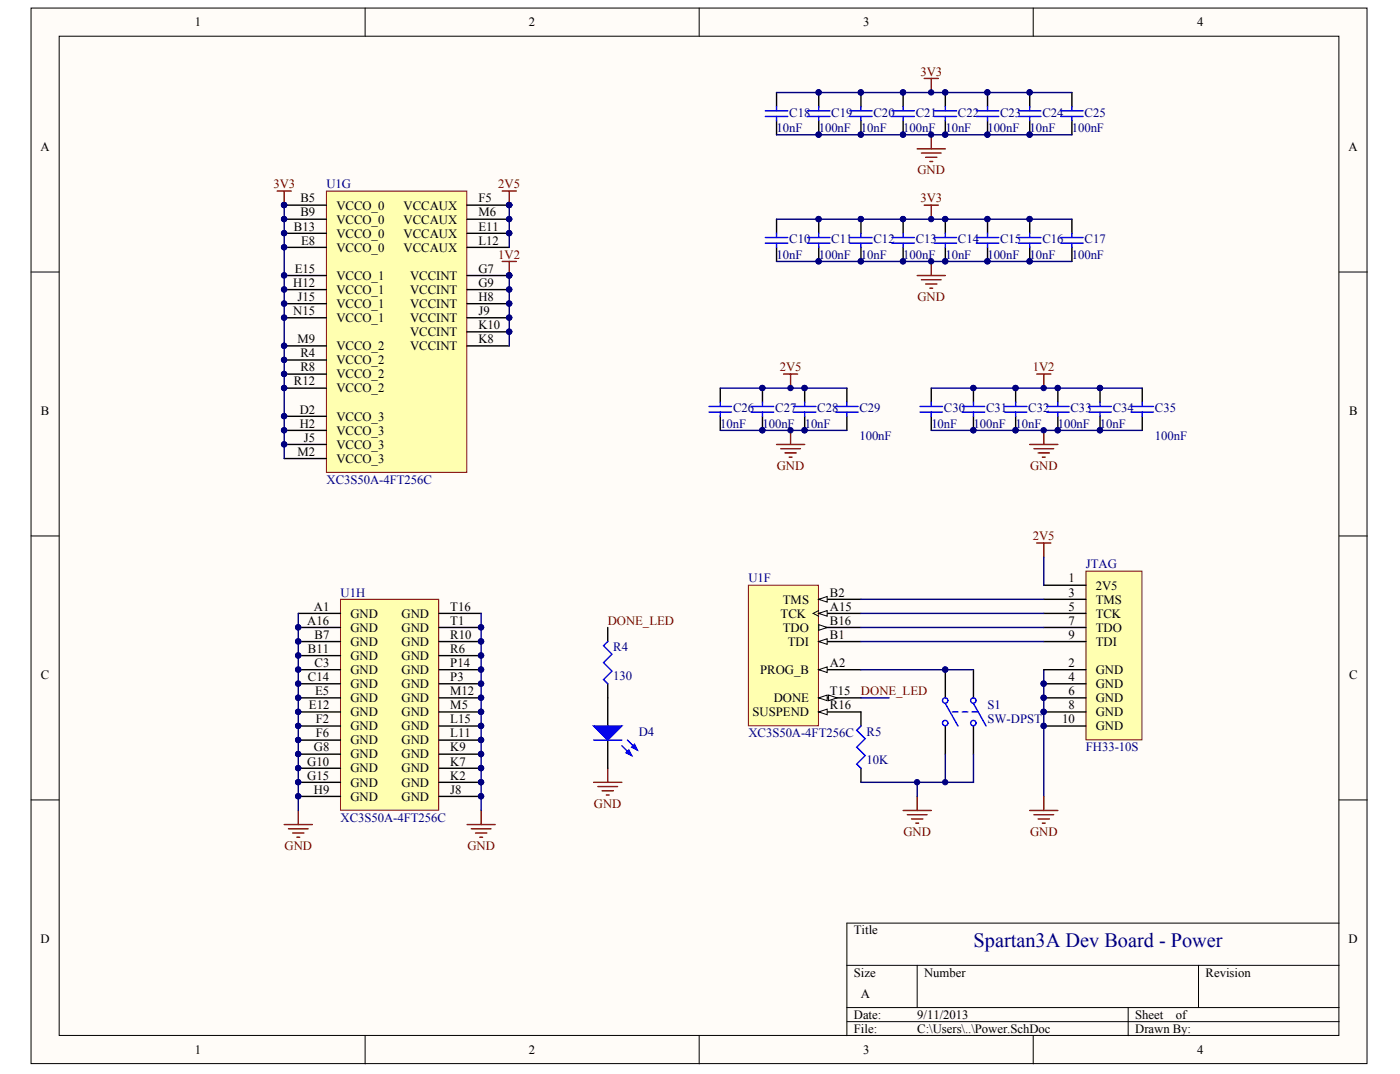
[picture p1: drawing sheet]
<svg xmlns="http://www.w3.org/2000/svg" width="265mm" height="203mm" viewBox="0 0 265 203" stroke-linecap="round" stroke-linejoin="round" font-family="sans-serif">
<g fill="#fffcf8" stroke="#000" stroke-width=".19">
<path d="M5.9 1.5h252.8v199.7h-252.8z"/>
<path d="M11.2 6.9h242.2v189h-242.2z"/>
</g>
<g fill="none" stroke="#000" stroke-width=".19">
<path d="M69.1 1.5v5.4M132.3 1.5v5.4M195.5 1.5v5.4M5.9 51.5h5.3M253.4 51.5h5.3M5.9 101.4h5.3M253.4 101.4h5.3M5.9 151.3h5.3M253.4 151.3h5.3M253.4 174.7h-93.1v21.3M69.1 196v5.3M132.3 196v5.3"/>
<path d="M160.3 182.6h93.1M160.3 190.6h93.1M160.3 193.3h93.1M173.6 182.6v8M195.5 196v5.3M213.5 190.6v5.4M226.8 182.6v8"/>
</g>
<path d="M64.4 113.4h18.6v39.9h-18.6z" fill="#ffffb0" stroke="#800000" stroke-width=".19"/>
<g fill="none" stroke="#000" stroke-width=".27">
<path d="M56.4 116.1h8M56.4 118.7h8M83.1 116.1h8M83.1 118.7h8M56.4 121.4h8M56.4 124h8M56.4 126.7h8M56.4 129.4h8M56.4 132h8M56.4 134.7h8M56.4 137.4h8M83.1 121.4h8"/>
<path d="M83.1 124h8M83.1 126.7h8M83.1 129.4h8M83.1 132h8M83.1 134.7h8M83.1 137.4h8M56.4 140h8M56.4 142.7h8M56.4 145.4h8M56.4 148h8M56.4 150.7h8M83.1 140h8"/>
<path d="M83.1 142.7h8M83.1 145.4h8M83.1 148h8M83.1 150.7h8"/>
</g>
<g fill="#000080" stroke="#000080" stroke-width=".19">
<circle cx="56.4" cy="118.7" r=".51"/>
<circle cx="56.4" cy="121.4" r=".51"/>
<circle cx="56.4" cy="124" r=".51"/>
<circle cx="56.4" cy="126.7" r=".51"/>
<circle cx="56.4" cy="129.3" r=".51"/>
<circle cx="56.4" cy="132" r=".51"/>
<circle cx="56.4" cy="134.7" r=".51"/>
<circle cx="56.4" cy="137.3" r=".51"/>
<circle cx="56.4" cy="140" r=".51"/>
<circle cx="56.4" cy="142.7" r=".51"/>
<circle cx="56.4" cy="145.3" r=".51"/>
<circle cx="56.4" cy="148" r=".51"/>
<circle cx="56.4" cy="150.7" r=".51"/>
<circle cx="91" cy="150.7" r=".51"/>
<circle cx="91" cy="148" r=".51"/>
<circle cx="91" cy="145.3" r=".51"/>
<circle cx="91" cy="142.7" r=".51"/>
<circle cx="91" cy="140" r=".51"/>
<circle cx="91" cy="137.3" r=".51"/>
<circle cx="91" cy="134.7" r=".51"/>
<circle cx="91" cy="132" r=".51"/>
<circle cx="91" cy="129.3" r=".51"/>
<circle cx="91" cy="126.7" r=".51"/>
<circle cx="91" cy="124" r=".51"/>
<circle cx="91" cy="121.4" r=".51"/>
<circle cx="91" cy="118.7" r=".51"/>
</g>
<path d="M61.8 36.2h26.5v53.2h-26.5z" fill="#ffffb0" stroke="#800000" stroke-width=".19"/>
<g fill="none" stroke="#000" stroke-width=".27">
<path d="M53.8 38.8h8M88.4 38.8h8M53.8 41.5h8M53.8 44.1h8M53.8 46.8h8M53.8 52.1h8M53.8 54.8h8M53.8 57.5h8M88.4 41.5h8M88.4 44.1h8M88.4 46.8h8M88.4 52.1h8"/>
<path d="M88.4 54.8h8M88.4 57.5h8M53.8 60.1h8M53.8 65.4h8M53.8 68.1h8M53.8 70.8h8M53.8 73.4h8M53.8 78.8h8M88.4 60.1h8M88.4 62.8h8M88.4 65.4h8M53.8 81.4h8"/>
<path d="M53.8 84.1h8M53.8 86.8h8"/>
</g>
<g fill="#000080" stroke="#000080" stroke-width=".19">
<circle cx="96.4" cy="38.8" r=".51"/>
<circle cx="96.4" cy="41.5" r=".51"/>
<circle cx="96.4" cy="44.1" r=".51"/>
<circle cx="96.4" cy="52.1" r=".51"/>
<circle cx="96.4" cy="54.8" r=".51"/>
<circle cx="96.4" cy="57.4" r=".51"/>
<circle cx="96.4" cy="60.1" r=".51"/>
<circle cx="96.4" cy="62.8" r=".51"/>
<circle cx="53.8" cy="38.8" r=".51"/>
<circle cx="53.8" cy="41.5" r=".51"/>
<circle cx="53.8" cy="44.1" r=".51"/>
<circle cx="53.8" cy="46.8" r=".51"/>
<circle cx="53.8" cy="52.1" r=".51"/>
<circle cx="53.8" cy="54.8" r=".51"/>
<circle cx="53.8" cy="57.4" r=".51"/>
<circle cx="53.8" cy="60.1" r=".51"/>
<circle cx="53.8" cy="65.4" r=".51"/>
<circle cx="53.8" cy="68.1" r=".51"/>
<circle cx="53.8" cy="70.7" r=".51"/>
<circle cx="53.8" cy="73.4" r=".51"/>
<circle cx="53.8" cy="78.7" r=".51"/>
<circle cx="53.8" cy="81.4" r=".51"/>
<circle cx="53.8" cy="84.1" r=".51"/>
</g>
<path d="M141.6 110.7h13.3v26.6h-13.3z" fill="#ffffb0" stroke="#800000" stroke-width=".19"/>
<path d="M154.9 132h8" fill="none" stroke="#000" stroke-width=".27"/>
<g fill="#fffcf8" stroke="#000" stroke-width=".19">
<path d="M154.9 132l1.6-.5v1.1z"/>
<path d="M156.8 131.5l1.6 .5-1.6 .6z"/>
</g>
<path d="M154.9 126.7h8" fill="none" stroke="#000" stroke-width=".27"/>
<path d="M154.9 126.7l1.6-.5v1z" fill="#fffcf8" stroke="#000" stroke-width=".19"/>
<path d="M154.9 121.4h8" fill="none" stroke="#000" stroke-width=".27"/>
<path d="M154.9 121.4l1.6-.6v1.1z" fill="#fffcf8" stroke="#000" stroke-width=".19"/>
<path d="M154.9 113.4h8" fill="none" stroke="#000" stroke-width=".27"/>
<path d="M154.9 113.4l1.6-.5v1z" fill="#fffcf8" stroke="#000" stroke-width=".19"/>
<path d="M154.9 118.7h8" fill="none" stroke="#000" stroke-width=".27"/>
<path d="M154.9 118.2l1.6 .5-1.6 .6z" fill="#fffcf8" stroke="#000" stroke-width=".19"/>
<path d="M154.9 116.1h8" fill="none" stroke="#000" stroke-width=".27"/>
<path d="M154.9 115.5l-1 .6 1 .5" fill="none" stroke="#000" stroke-width=".19"/>
<path d="M154.9 116.1l1.6-.6v1.1z" fill="#fffcf8" stroke="#000" stroke-width=".19"/>
<path d="M154.9 134.7h8" fill="none" stroke="#000" stroke-width=".27"/>
<path d="M154.9 134.7l1.6-.5v1z" fill="#fffcf8" stroke="#000" stroke-width=".19"/>
<g fill="none" stroke="#800000" stroke-width=".27">
<path d="M52.5 36.2h2.6M53.8 36.2v2.6M95 36.2h2.7M96.4 36.2v2.6M174.9 38.8h2.7M176.2 38.8v2.7M95 49.5h2.7M96.4 49.5v2.6M173.6 52.1h5.3M174.4 52.9h3.7M175.2 53.7h2.1M176 54.5h.5"/>
<path d="M176.2 49.5v2.6M148.3 70.8h2.6M149.6 70.8v2.6M196.2 70.8h2.7M197.5 70.8v2.6M147 84.1h5.3M147.8 84.9h3.7M148.5 85.7h2.2M149.3 86.5h.6M149.6 81.4v2.7M194.9 84.1h5.3M195.7 84.9h3.7"/>
<path d="M196.5 85.7h2.1M197.3 86.5h.5M197.5 81.4v2.7M196.2 102.7h2.7M197.5 102.7v2.7M53.8 156h5.3M54.6 156.8h3.7M55.4 157.6h2.1M56.2 158.4h.5M56.4 153.3v2.7M88.4 156h5.3M89.2 156.8h3.7"/>
<path d="M90 157.6h2.1M90.8 158.4h.5M91.1 153.3v2.7M112.3 148h5.4M113.1 148.8h3.8M113.9 149.6h2.2M114.7 150.4h.6M115 145.4v2.6M170.9 153.3h5.3M171.7 154.1h3.7M172.5 154.9h2.1M173.3 155.7h.5"/>
<path d="M173.6 150.7v2.6M194.9 153.3h5.3M195.7 154.1h3.7M196.5 154.9h2.1M197.3 155.7h.5M197.5 150.7v2.6"/>
</g>
<g fill="none" stroke="#000080" stroke-width=".27">
<path d="M53.8 38.8v48M96.4 38.8v8M96.4 52.1v13.3M147 49.5h55.8M147 41.5h55.8M136.3 73.4h24M176.2 73.4h40M136.3 81.4h24M176.2 81.4h40M56.4 116.1v37.2M91.1 116.1v37.2M162.9 126.7h21.3"/>
<path d="M162.9 132h5.3M197.5 126.7v24M173.6 148v2.7"/>
</g>
<g fill="#000080" stroke="#000080" stroke-width=".19">
<circle cx="53.8" cy="38.8" r=".51"/>
<circle cx="96.4" cy="38.8" r=".51"/>
<circle cx="96.4" cy="52.1" r=".51"/>
<circle cx="178.9" cy="126.7" r=".51"/>
<circle cx="173.5" cy="148" r=".51"/>
<circle cx="144.3" cy="73.4" r=".51"/>
<circle cx="144.3" cy="81.4" r=".51"/>
<circle cx="152.2" cy="73.4" r=".51"/>
<circle cx="152.2" cy="81.4" r=".51"/>
<circle cx="184.2" cy="73.4" r=".51"/>
<circle cx="184.2" cy="81.4" r=".51"/>
<circle cx="154.9" cy="41.5" r=".51"/>
<circle cx="154.9" cy="49.4" r=".51"/>
<circle cx="162.9" cy="41.5" r=".51"/>
<circle cx="162.9" cy="49.4" r=".51"/>
<circle cx="170.9" cy="41.5" r=".51"/>
<circle cx="170.9" cy="49.4" r=".51"/>
<circle cx="178.9" cy="41.5" r=".51"/>
<circle cx="178.9" cy="49.4" r=".51"/>
<circle cx="186.9" cy="41.5" r=".51"/>
<circle cx="186.9" cy="49.4" r=".51"/>
<circle cx="194.8" cy="41.5" r=".51"/>
<circle cx="194.8" cy="49.4" r=".51"/>
<circle cx="192.2" cy="73.4" r=".51"/>
<circle cx="192.2" cy="81.4" r=".51"/>
<circle cx="200.2" cy="73.4" r=".51"/>
<circle cx="200.2" cy="81.4" r=".51"/>
<circle cx="208.1" cy="73.4" r=".51"/>
<circle cx="208.1" cy="81.4" r=".51"/>
<circle cx="176.2" cy="41.5" r=".51"/>
<circle cx="149.6" cy="73.4" r=".51"/>
<circle cx="197.5" cy="73.4" r=".51"/>
<circle cx="176.2" cy="49.4" r=".51"/>
<circle cx="149.6" cy="81.4" r=".51"/>
<circle cx="197.5" cy="81.4" r=".51"/>
</g>
<g fill="none" stroke="#000" stroke-width=".27">
<path d="M147 41.5v2.6M147 46.8v2.7M154.9 41.5v2.6M154.9 46.8v2.7M162.9 41.5v2.6M162.9 46.8v2.7M170.9 41.5v2.6M170.9 46.8v2.7M178.9 41.5v2.6M178.9 46.8v2.7M186.9 41.5v2.6M186.9 46.8v2.7"/>
<path d="M194.9 41.5v2.6M194.9 46.8v2.7M202.8 41.5v2.6M202.8 46.8v2.7M136.3 73.4v2.7M136.3 78.8v2.6M144.3 73.4v2.7M144.3 78.8v2.6M152.3 73.4v2.7M152.3 78.8v2.6M160.3 73.4v2.7M160.3 78.8v2.6"/>
<path d="M176.2 73.4v2.7M176.2 78.8v2.6M184.2 73.4v2.7M184.2 78.8v2.6M192.2 73.4v2.7M192.2 78.8v2.6M200.2 73.4v2.7M200.2 78.8v2.6M208.2 73.4v2.7M208.2 78.8v2.6M216.2 73.4v2.7M216.2 78.8v2.6"/>
<path d="M115 118.7v2.7M115 129.4v8M162.9 134.7v2.7M178.9 126.7v5.3M178.9 137.4v5.3M184.2 126.7v5.3M184.2 137.4v5.3M115 140v5.4M162.9 145.4v2.6"/>
</g>
<g fill="none" stroke="#00f" stroke-width=".27">
<path d="M144.8 46h4.3M144.8 44.9h4.3M147 44.1v.8M147 46v.8M152.8 46h4.3M152.8 44.9h4.3M154.9 44.1v.8M154.9 46v.8M160.8 46h4.3M160.8 44.9h4.3M162.9 44.1v.8M162.9 46v.8"/>
<path d="M168.8 46h4.2M168.8 44.9h4.2M170.9 44.1v.8M170.9 46v.8M176.8 46h4.2M176.8 44.9h4.2M178.9 44.1v.8M178.9 46v.8M184.7 46h4.3M184.7 44.9h4.3M186.9 44.1v.8M186.9 46v.8"/>
<path d="M192.7 46h4.3M192.7 44.9h4.3M194.9 44.1v.8M194.9 46v.8M200.7 46h4.3M200.7 44.9h4.3M202.8 44.1v.8M202.8 46v.8M134.2 78h4.2M134.2 76.9h4.2M136.3 76.1v.8M136.3 78v.8"/>
<path d="M142.2 78h4.2M142.2 76.9h4.2M144.3 76.1v.8M144.3 78v.8M150.1 78h4.3M150.1 76.9h4.3M152.3 76.1v.8M152.3 78v.8M158.1 78h4.3M158.1 76.9h4.3M160.3 76.1v.8M160.3 78v.8"/>
<path d="M174.1 78h4.3M174.1 76.9h4.3M176.2 76.1v.8M176.2 78v.8M182.1 78h4.2M182.1 76.9h4.2M184.2 76.1v.8M184.2 78v.8M190.1 78h4.2M190.1 76.9h4.2M192.2 76.1v.8M192.2 78v.8"/>
<path d="M198.1 78h4.2M198.1 76.9h4.2M200.2 76.1v.8M200.2 78v.8M206 78h4.3M206 76.9h4.3M208.2 76.1v.8M208.2 78v.8M214 78h4.3M214 76.9h4.3M216.2 76.1v.8M216.2 78v.8"/>
<path d="M115 121.4l-.8 .8 1.6 1.6-1.6 1.6 1.6 1.6-1.6 1.6 .8 .8M162.9 137.4l-.8 .8 1.6 1.6-1.6 1.6 1.6 1.6-1.6 1.6 .8 .8M178.9 133.1l2.4 4.3M180.2 134.7h1.1M182.1 134.7h1.1M184 134.7h1M184.2 133.1l2.4 4.3M112.3 140h5.4M117.7 141.1l1.8 1.9M118.7 140l1.9 1.9"/>
<circle cx="178.9" cy="132.5" r=".51"/>
<circle cx="178.9" cy="136.8" r=".51"/>
<circle cx="184.2" cy="132.5" r=".51"/>
<circle cx="184.2" cy="136.8" r=".51"/>
</g>
<g fill="#00f" stroke="#00f" stroke-width=".27">
<path d="M112.3 137.4h5.4l-2.7 2.6z"/>
<path d="M119 141.9l.5 1.1-1-.6z"/>
<path d="M120.1 140.8l.5 1.1-1.1-.5z"/>
</g>
<path d="M205.5 108.1h10.6v31.9h-10.6z" fill="#ffffb0" stroke="#800000" stroke-width=".19"/>
<g fill="none" stroke="#000" stroke-width=".27">
<path d="M147 17.5v2.7M154.9 17.5v2.7M162.9 17.5v2.7M170.9 17.5v2.7M178.9 17.5v2.7M186.9 17.5v2.7M194.9 17.5v2.7M202.8 17.5v2.7M147 22.8v2.7M154.9 22.8v2.7M162.9 22.8v2.7M170.9 22.8v2.7"/>
<path d="M178.9 22.8v2.7M186.9 22.8v2.7M194.9 22.8v2.7M202.8 22.8v2.7M197.5 110.7h8M197.5 113.4h8M197.5 116.1h8M197.5 118.7h8M197.5 126.7h8M197.5 129.4h8M197.5 132h8M197.5 134.7h8"/>
<path d="M197.5 121.4h8M197.5 137.4h8"/>
</g>
<g fill="#000080" stroke="#000080" stroke-width=".19">
<circle cx="197.5" cy="129.3" r=".51"/>
<circle cx="197.5" cy="132" r=".51"/>
<circle cx="197.5" cy="134.7" r=".51"/>
<circle cx="197.5" cy="137.3" r=".51"/>
<circle cx="178.9" cy="148" r=".51"/>
<circle cx="154.9" cy="17.5" r=".51"/>
<circle cx="154.9" cy="25.5" r=".51"/>
<circle cx="162.9" cy="17.5" r=".51"/>
<circle cx="162.9" cy="25.5" r=".51"/>
<circle cx="170.9" cy="17.5" r=".51"/>
<circle cx="170.9" cy="25.5" r=".51"/>
<circle cx="178.9" cy="17.5" r=".51"/>
<circle cx="178.9" cy="25.5" r=".51"/>
<circle cx="186.9" cy="17.5" r=".51"/>
<circle cx="186.9" cy="25.5" r=".51"/>
<circle cx="194.8" cy="17.5" r=".51"/>
<circle cx="194.8" cy="25.5" r=".51"/>
<circle cx="176.2" cy="17.5" r=".51"/>
<circle cx="176.2" cy="25.5" r=".51"/>
</g>
<path d="M147 17.5h55.8M147 25.5h55.8M162.9 113.4h34.6M162.9 116.1h34.6M162.9 118.7h34.6M197.5 105.4v5.3M162.9 121.4h34.6M178.9 142.7v5.3M184.2 142.7v5.3h-21.3" fill="none" stroke="#000080" stroke-width=".27"/>
<g fill="none" stroke="#00f" stroke-width=".27">
<path d="M144.8 22h4.3M144.8 21h4.3M147 20.2v.8M147 22v.8M152.8 22h4.3M152.8 21h4.3M154.9 20.2v.8M154.9 22v.8M160.8 22h4.3M160.8 21h4.3M162.9 20.2v.8M162.9 22v.8"/>
<path d="M168.8 22h4.2M168.8 21h4.2M170.9 20.2v.8M170.9 22v.8M176.8 22h4.2M176.8 21h4.2M178.9 20.2v.8M178.9 22v.8M184.7 22h4.3M184.7 21h4.3M186.9 20.2v.8M186.9 22v.8"/>
<path d="M192.7 22h4.3M192.7 21h4.3M194.9 20.2v.8M194.9 22v.8M200.7 22h4.3M200.7 21h4.3M202.8 20.2v.8M202.8 22v.8"/>
</g>
<path d="M174.9 14.8h2.7M176.2 14.8v2.7M173.6 28.2h5.3M174.4 29h3.7M175.2 29.8h2.1M176 30.6h.5M176.2 25.5v2.7" fill="none" stroke="#800000" stroke-width=".27"/>
<text font-size="3.8" fill="#000080" x="184.2" y="179.1">Spartan3A Dev Board - Power</text>
<g font-size="2.4">
<text x="36.9" y="5">1</text>
<text x="100.1" y="5">2</text>
<text x="163.3" y="5">3</text>
<text x="226.5" y="5">4</text>
<text x="7.7" y="28.7">A</text>
<text x="255.2" y="28.7">A</text>
<text x="56.8" y="38.3">B5</text>
<text x="56.8" y="40.9">B9</text>
<text x="63.7" y="39.6">VCCO_0</text>
<text x="76.4" y="39.6">VCCAUX</text>
<text x="90.5" y="38.3">F5</text>
<text x="90.5" y="40.9">M6</text>
<text x="55.6" y="43.6">B13</text>
<text x="57" y="46.3">E8</text>
<text x="63.7" y="42.3">VCCO_0</text>
<text x="63.7" y="45">VCCO_0</text>
<text x="63.7" y="47.6">VCCO_0</text>
<text x="76.4" y="42.3">VCCAUX</text>
<text x="76.4" y="45">VCCAUX</text>
<text x="76.4" y="47.6">VCCAUX</text>
<text x="90.5" y="43.6">E11</text>
<text x="90.5" y="46.3">L12</text>
<text x="55.8" y="51.6">E15</text>
<text x="63.7" y="52.9">VCCO_1</text>
<text x="77.6" y="52.9">VCCINT</text>
<text x="90.5" y="51.6">G7</text>
<text x="55.5" y="54.3">H12</text>
<text x="55.5" y="59.6">N15</text>
<text x="56.3" y="56.9">J15</text>
<text x="63.7" y="55.6">VCCO_1</text>
<text x="63.7" y="58.3">VCCO_1</text>
<text x="77.6" y="55.6">VCCINT</text>
<text x="77.6" y="58.3">VCCINT</text>
<text x="90.5" y="54.3">G9</text>
<text x="90.5" y="56.9">H8</text>
<text x="90.5" y="59.6">J9</text>
<text x="56.3" y="64.9">M9</text>
<text x="63.7" y="60.9">VCCO_1</text>
<text x="77.6" y="60.9">VCCINT</text>
<text x="77.6" y="63.6">VCCINT</text>
<text x="90.5" y="62.3">K10</text>
<text x="90.5" y="64.9">K8</text>
<text x="56.8" y="67.6">R4</text>
<text x="56.8" y="70.3">R8</text>
<text x="63.7" y="66.3">VCCO_2</text>
<text x="63.7" y="68.9">VCCO_2</text>
<text x="63.7" y="71.6">VCCO_2</text>
<text x="77.6" y="66.3">VCCINT</text>
<text x="55.6" y="72.9">R12</text>
<text x="63.7" y="74.2">VCCO_2</text>
<text x="7.7" y="78.6">B</text>
<text x="56.7" y="78.3">D2</text>
<text x="56.7" y="80.9">H2</text>
<text x="57.5" y="83.6">J5</text>
<text x="63.7" y="79.6">VCCO_3</text>
<text x="63.7" y="82.2">VCCO_3</text>
<text x="255.3" y="78.6">B</text>
<text x="56.3" y="86.2">M2</text>
<text x="63.7" y="84.9">VCCO_3</text>
<text x="63.7" y="87.6">VCCO_3</text>
<text x="157.1" y="112.9">B2</text>
<text x="202.2" y="110.2">1</text>
<text x="202.2" y="112.9">3</text>
<text x="207.4" y="111.5">2V5</text>
<text x="58.2" y="118.2">A16</text>
<text x="59.4" y="115.5">A1</text>
<text x="66.3" y="116.9">GND</text>
<text x="66.3" y="119.5">GND</text>
<text x="76" y="119.5">GND</text>
<text x="76" y="116.9">GND</text>
<text x="85.2" y="118.2">T1</text>
<text x="85.2" y="115.5">T16</text>
<text x="147.7" y="116.9">TCK</text>
<text x="148.1" y="114.2">TMS</text>
<text x="148.1" y="119.5">TDO</text>
<text x="157.1" y="118.2">B16</text>
<text x="157.1" y="115.5">A15</text>
<text x="202.2" y="115.5">5</text>
<text x="202.2" y="118.2">7</text>
<text x="207.4" y="114.2">TMS</text>
<text x="207.4" y="116.9">TCK</text>
<text x="207.4" y="119.5">TDO</text>
<text x="58.3" y="123.5">B11</text>
<text x="59.5" y="120.8">B7</text>
<text x="66.3" y="122.2">GND</text>
<text x="66.3" y="124.9">GND</text>
<text x="76" y="124.9">GND</text>
<text x="76" y="122.2">GND</text>
<text x="85.2" y="123.5">R6</text>
<text x="85.2" y="120.8">R10</text>
<text x="149.1" y="122.2">TDI</text>
<text x="157.1" y="120.8">B1</text>
<text x="202.2" y="120.8">9</text>
<text x="207.4" y="122.2">TDI</text>
<text x="7.7" y="128.5">C</text>
<text x="58.3" y="128.9">C14</text>
<text x="59.5" y="126.2">C3</text>
<text x="59.6" y="131.5">E5</text>
<text x="66.3" y="127.5">GND</text>
<text x="66.3" y="130.2">GND</text>
<text x="76" y="130.2">GND</text>
<text x="76" y="127.5">GND</text>
<text x="85.2" y="131.5">M12</text>
<text x="85.2" y="128.9">P3</text>
<text x="85.2" y="126.2">P14</text>
<text x="143.9" y="127.5">PROG_B</text>
<text x="157.1" y="131.5">T15</text>
<text x="157.1" y="126.2">A2</text>
<text x="202.2" y="126.2">2</text>
<text x="202.2" y="128.9">4</text>
<text x="202.2" y="131.5">6</text>
<text x="207.4" y="127.5">GND</text>
<text x="207.4" y="130.2">GND</text>
<text x="255.3" y="128.5">C</text>
<text x="58.5" y="134.2">E12</text>
<text x="59.8" y="136.9">F2</text>
<text x="66.3" y="132.8">GND</text>
<text x="66.3" y="135.5">GND</text>
<text x="76" y="135.5">GND</text>
<text x="76" y="132.8">GND</text>
<text x="85.2" y="136.9">L15</text>
<text x="85.2" y="134.2">M5</text>
<text x="142.4" y="135.5">SUSPEND</text>
<text x="146.4" y="132.8">DONE</text>
<text x="157.1" y="134.2">R16</text>
<text x="201" y="136.9">10</text>
<text x="202.2" y="134.2">8</text>
<text x="207.4" y="132.8">GND</text>
<text x="207.4" y="135.5">GND</text>
<text x="59.4" y="142.2">G8</text>
<text x="59.8" y="139.5">F6</text>
<text x="66.3" y="138.2">GND</text>
<text x="66.3" y="140.8">GND</text>
<text x="66.3" y="143.5">GND</text>
<text x="76" y="143.5">GND</text>
<text x="76" y="140.8">GND</text>
<text x="76" y="138.2">GND</text>
<text x="85.2" y="142.2">K9</text>
<text x="85.2" y="139.5">L11</text>
<text x="207.4" y="138.2">GND</text>
<text x="58.2" y="144.8">G10</text>
<text x="58.2" y="147.5">G15</text>
<text x="66.3" y="146.2">GND</text>
<text x="66.3" y="148.8">GND</text>
<text x="76" y="148.8">GND</text>
<text x="76" y="146.2">GND</text>
<text x="85.2" y="147.5">K2</text>
<text x="85.2" y="144.8">K7</text>
<text x="59.4" y="150.2">H9</text>
<text x="66.3" y="151.5">GND</text>
<text x="76" y="151.5">GND</text>
<text x="85.2" y="150.2">J8</text>
<text x="7.7" y="178.5">D</text>
<text x="161.6" y="176.8">Title</text>
<text x="255.2" y="178.5">D</text>
<text x="161.6" y="184.8">Size</text>
<text x="174.9" y="184.8">Number</text>
<text x="228.2" y="184.8">Revision</text>
<text x="162.9" y="188.8">A</text>
<text x="161.6" y="192.8">Date:</text>
<text x="161.6" y="195.5">File:</text>
<text x="173.6" y="192.8">9/11/2013</text>
<text x="173.6" y="195.5">C:\Users\..\Power.SchDoc</text>
<text x="214.8" y="192.8">Sheet</text>
<text x="214.8" y="195.5">Drawn By:</text>
<text x="222.5" y="192.8">of</text>
<text x="36.9" y="199.4">1</text>
<text x="100.1" y="199.4">2</text>
<text x="163.3" y="199.4">3</text>
<text x="226.5" y="199.4">4</text>
</g>
<g font-size="2.4" fill="#800000">
<text x="174.2" y="14.3">3V3</text>
<text x="51.7" y="35.6">3V3</text>
<text x="94.3" y="35.6">2V5</text>
<text x="173.6" y="33">GND</text>
<text x="174.2" y="38.3">3V3</text>
<text x="94.3" y="48.9">1V2</text>
<text x="173.6" y="56.9">GND</text>
<text x="147.6" y="70.3">2V5</text>
<text x="195.4" y="70.3">1V2</text>
<text x="147" y="88.9">GND</text>
<text x="194.9" y="88.9">GND</text>
<text x="195.4" y="102.2">2V5</text>
<text x="115" y="118.2">DONE_LED</text>
<text x="162.9" y="131.5">DONE_LED</text>
<text x="112.4" y="152.8">GND</text>
<text x="53.8" y="160.8">GND</text>
<text x="88.5" y="160.8">GND</text>
<text x="171" y="158.1">GND</text>
<text x="194.9" y="158.1">GND</text>
</g>
<g font-size="2.4" fill="#000080">
<text x="149.4" y="22.1">C18</text>
<text x="157.3" y="22.1">C19</text>
<text x="165.3" y="22.1">C20</text>
<text x="173.3" y="22.1">C21</text>
<text x="181.3" y="22.1">C22</text>
<text x="189.3" y="22.1">C23</text>
<text x="197.3" y="22.1">C24</text>
<text x="205.2" y="22.1">C25</text>
<text x="147" y="25">10nF</text>
<text x="154.9" y="25">100nF</text>
<text x="162.9" y="25">10nF</text>
<text x="170.9" y="25">100nF</text>
<text x="178.9" y="25">10nF</text>
<text x="186.9" y="25">100nF</text>
<text x="194.8" y="25">10nF</text>
<text x="202.8" y="25">100nF</text>
<text x="61.8" y="35.6">U1G</text>
<text x="149.4" y="46">C10</text>
<text x="157.3" y="46">C11</text>
<text x="165.3" y="46">C12</text>
<text x="173.3" y="46">C13</text>
<text x="181.3" y="46">C14</text>
<text x="189.3" y="46">C15</text>
<text x="197.3" y="46">C16</text>
<text x="205.2" y="46">C17</text>
<text x="147" y="48.9">10nF</text>
<text x="154.9" y="48.9">100nF</text>
<text x="162.9" y="48.9">10nF</text>
<text x="170.9" y="48.9">100nF</text>
<text x="178.9" y="48.9">10nF</text>
<text x="186.9" y="48.9">100nF</text>
<text x="194.8" y="48.9">10nF</text>
<text x="202.8" y="48.9">100nF</text>
<text x="138.7" y="78">C26</text>
<text x="146.7" y="78">C27</text>
<text x="154.7" y="78">C28</text>
<text x="162.6" y="78">C29</text>
<text x="178.6" y="78">C30</text>
<text x="186.6" y="78">C31</text>
<text x="194.6" y="78">C32</text>
<text x="202.6" y="78">C33</text>
<text x="210.6" y="78">C34</text>
<text x="218.6" y="78">C35</text>
<text x="136.3" y="80.9">10nF</text>
<text x="144.3" y="80.9">100nF</text>
<text x="152.3" y="80.9">10nF</text>
<text x="162.6" y="83.3">100nF</text>
<text x="176.2" y="80.9">10nF</text>
<text x="184.2" y="80.9">100nF</text>
<text x="192.2" y="80.9">10nF</text>
<text x="200.2" y="80.9">100nF</text>
<text x="208.2" y="80.9">10nF</text>
<text x="218.6" y="83.3">100nF</text>
<text x="61.8" y="91.6">XC3S50A-4FT256C</text>
<text x="205.5" y="107.5">JTAG</text>
<text x="64.5" y="112.9">U1H</text>
<text x="141.6" y="110.2">U1F</text>
<text x="116.1" y="123.3">R4</text>
<text x="116.1" y="128.6">130</text>
<text x="186.9" y="134.2">S1</text>
<text x="186.9" y="136.9">SW-DPST</text>
<text x="120.9" y="139.2">D4</text>
<text x="141.6" y="139.5">XC3S50A-4FT256C</text>
<text x="164" y="139.2">R5</text>
<text x="205.5" y="142.2">FH33-10S</text>
<text x="164" y="144.6">10K</text>
<text x="64.5" y="155.5">XC3S50A-4FT256C</text>
</g>
</svg>
